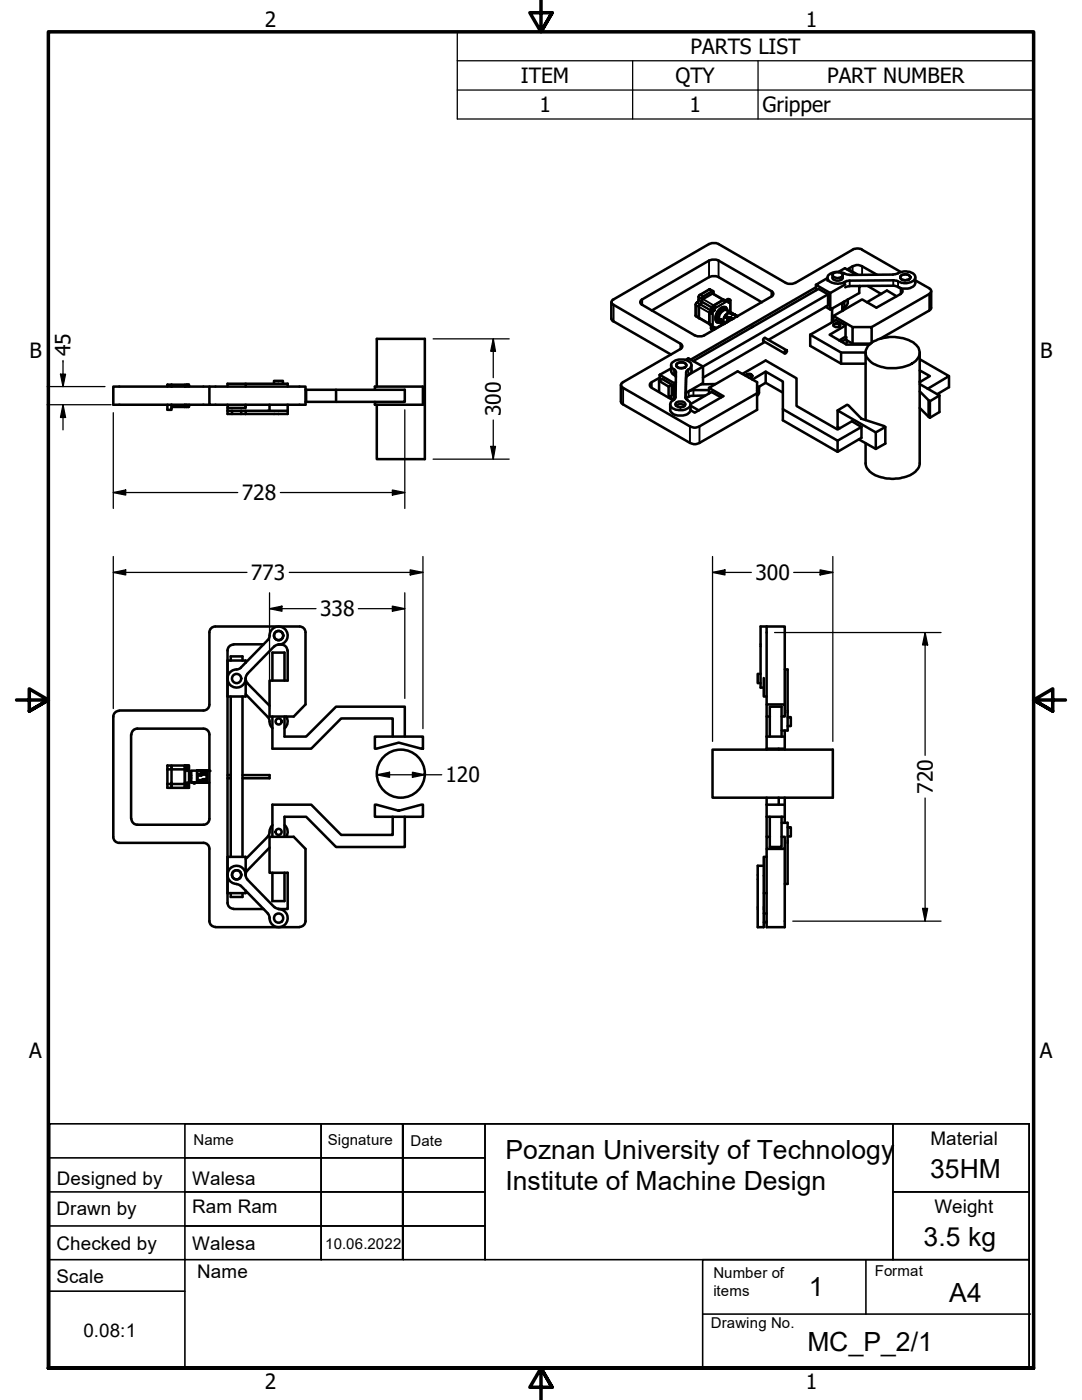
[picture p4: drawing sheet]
<svg xmlns="http://www.w3.org/2000/svg" width="216mm" height="279mm" viewBox="0 0 216 279" stroke-linecap="round" stroke-linejoin="round" font-family="sans-serif">
<!-- layer: Visible (ANSI) -->
<g fill="none" stroke="#000" stroke-width=".51">
<path d="M127.9 59.9l13.6-7.9 .5-.2h.9l.5 .2 10.5 6.1a.57 .57 0 0 1 .4 .5 .57 .57 0 0 1-.4 .6l-13.9 7.9h-.8l-.6-.2-10.5-6.1a.54 .54 0 0 1-.2-.9zM142.3 58.1l-.8-.4-2.1 1.4v1l-.6 .5v2.5l.7 .4M142.4 58.7v-.5l-.3-.1-2 1.2-.1 1-.6 .7 .1 2.5M144.5 59.9l-.2-.1-2 1.2-.1 .5M144.5 59.9l-2.4-1.3-1.8 1.1-.3 .4M144.5 59.9l.2 .1M162.8 57.3l-24.9 14.5M162.8 56.8v1.1M165.1 55.5l-2.3 1.3 2.9 1.7 3-1.7M165.1 55.4v.6M165.2 55a3.4 3.4 0 0 1 3.9-.2h9.1l.6-.1a2.94 2.94 0 0 1 3.8 .3 1.1 1.1 0 0 1-1.2 1.4 3.4 3.4 0 0 1-2.5-.4l-10 .1a2.81 2.81 0 0 1-3.6-.2l-.2-.3zM165.2 58.7l-27.9 16.2"/>
<path d="M166.1 54.9v.5a1.22 1.22 0 0 0 2 .2v-.7M166.2 54.7a1.21 1.21 0 0 1 1.9 .2 1.16 1.16 0 0 1-2 0zM167.3 54.3l1.3-.8 2.2 1.3M169 53.8l1.1-.7a1.91 1.91 0 0 1 1.9 0l2.9 1.7M169.2 59.8v.6a1.78 1.78 0 0 1-1 1.1l-.1 .5v-1.3v-.2l.4-.3M169.5 54h.2l1.4 .8M171.4 57.1v1.4l-5.7 3.3v-3.3M171.6 57.1l-.2 .2M173.2 57.1l2.6 1.6M178.9 59.1l-1.9-1.1-4 2.3M179.2 57.3l.5 .2a.62 .62 0 0 1 .4 .6 .62 .62 0 0 1-.4 .6l-4.8 2.7-2.9-1.6-5.7 3.3M179.2 57.3l-1-.3-8.7 .1-.8 .2"/>
<path d="M179.7 55.1a1.26 1.26 0 0 1 2 .2 1.18 1.18 0 0 1-1.8 .5l-.3-.4zM179.8 54.3l-7.8-4.5a1.91 1.91 0 0 0-1.9 0l-11.4 6.7-.6 .1h-.8l-13.9-7.9-.5-.2h-.9l-.5 .2-19.1 11.1a.55 .55 0 0 0-.4 .5 .55 .55 0 0 0 .4 .5l13.4 7.8a.57 .57 0 0 1 .3 .5 .57 .57 0 0 1-.3 .6l-11.5 6.6a.59 .59 0 0 0-.4 .5 .59 .59 0 0 0 .4 .6l13.4 7.7a1.91 1.91 0 0 0 1.9 0l11.5-6.6M179.8 55l.1-.1a1.27 1.27 0 0 1 1.8 .5 1.16 1.16 0 0 1-2.1-.1zM182.6 55.9l2.8 1.6a.62 .62 0 0 1 .4 .6 .62 .62 0 0 1-.4 .6l-11.5 6.6M182.6 55.3v1.2a1.81 1.81 0 0 1-2.3 1.1l-1.1-.3M185.8 58.1v3.4l-.1 .3-10.1 5.8M33.4 76.8v.4M33.5 76.8h.7v.3M37.3 76.8v.4M37.3 76.8h.1M37.3 76.8h-.4v.4v-.4h-2.7v.4M37.3 76.8h.4"/>
<path d="M37.6 76.8h.1M37.7 76.8v.4M41.8 77.2h19.2v3.6h-19.2zM41.8 77.2h-19.2v3.6h19.2M45.4 77.2v-.6h12v.6M49 76.6v.6M54.7 76.6v-.6h1.8v.6M61 77.8h19.8v2.4h-19.8M61.1 77.8v2.4M67.1 77.8v2.4M74.8 77.8v-.6h9.6v3.6h-9.6v-.6M75.2 77.2v-9.6h9.6v24h-9.6v-10.8"/>
<path d="M122 60.3v3.3l.2 .5 11.7 6.6M123.9 76.8v3.3l.2 .5 13.6 7.8a1.91 1.91 0 0 0 1.9 0l11.5-6.6v-5.5l-3.9-2.2-5.7 3.3 2.8 1.7-5.7 3.3-.8-.5M131.5 76l.6-.4 1.9 1.2v2.1l-.6 .4v-2.1M131.5 76l1.9 1.2M131.5 76v2.2M131.6 75.4l-1.6 .9a.62 .62 0 0 0-.3 .5 .62 .62 0 0 0 .3 .6l4.3 2.5M131.6 74.8l2.9 1.7M131.6 74.8v1.1M133.9 72.9v1.1a1.16 1.16 0 0 0 .8 1l.2 .2M133.9 73.5l-2.3 1.3M134 76.8l-.6 .4M134.2 72.3a3 3 0 0 1 3.7 .2 1.12 1.12 0 0 1-.8 1.4l-.2 .4-.1 5 .2 .4a1.33 1.33 0 0 1 .8 1.1 2.59 2.59 0 0 1-3.5 .7 1.03 1.03 0 0 1-.5-1 1.03 1.03 0 0 1 .8-.9l.2-.3 .1-5.1-.2-.3a.98 .98 0 0 1-.5-1.6z"/>
<path d="M134.5 76.5v3.3l-1-.6M134.9 76.3l-.4 .2M135 72.6h.1a1.19 1.19 0 0 1 1.9 .3 1.19 1.19 0 0 1-2.1 0zM135.1 72.5l.3-.1a1.09 1.09 0 0 1 1.6 .6 1.27 1.27 0 0 1-2.1 0zM136.8 71.8l.6-.3 2.9 1.7v3.3l-3.5 1.9M138 72.9v1.1a1.93 1.93 0 0 1-1 1.2l-.2 4.2 1.1-.4 2.8-.1M139.5 63.5l2.1 1.2M141.5 77.9h-3.3l-.7 .2M141.5 77.4v1.1M141.6 64.7l.3 .2M141.9 61.9l-.4 .5 .1 2.3M142.6 61.8l-.2 .3"/>
<path d="M142.6 65.3l-.2 .3M142.7 61.2l-.8 .5v.9M142.7 76.6l-2.8 .1M143.6 64.2l.9 .4zM143.7 64.2l-.3 .1h-.4M143.7 64.2l.8 .4M143.8 63.8h.2l-.1 .1h-.2zM143.8 64l.1 .1M143.9 79.3l-1.9-1.1-4.2 2.4M144.3 64.5l.1 .1M144.3 64.6l-1.9 1.2-.5-.3v-.7M144.3 64.2l.2 .4"/>
<path d="M144.3 64.2l.1 .3M144.3 64.2l.5 .3M144.4 64.5l.1 .1M144.4 64.5l.2 .1M144.6 60.1l.6-.4 .5 .2v2.4M144.6 63.2l.6 .4M144.7 61.3l.3 .6M144.7 63l-.1 .2M144.7 63l.7 .4M144.8 61.3a1.59 1.59 0 0 0-1.9 1.3l-.2 1.2 .4 .5M144.8 61.8a.86 .86 0 0 0-1.4 .2l-.2 .4a1.09 1.09 0 0 0 .2 1.7h.2M145 61.9a1.61 1.61 0 0 0-1.6 2l.3 .3"/>
<path d="M145 61.9l1.6 .9M145.4 63.4l-.4 .9 .2-.7M145.4 63.4l-.2 .2M145.5 62.4l-.8 .6M145.5 62.4l.7 .4M145.5 60.1l-.1 .3M145.6 63.6l.4 .2M145.7 62.4a1.52 1.52 0 0 0-1.1 .8M145.7 62.4h-.2M145.7 62.4l.7 .3M145.8 63.3l-.5 .8 .3-.5M145.8 63.3l-.2 .3"/>
<path d="M145.8 63.3l.5 .3M146.2 62.8h.4M146.4 62.7l.2 .1M146.4 62.7l-.2 .1M146.6 62.9h.2M146.6 62.9h.1M146.6 62.9l.5 .3M146.6 62.8l.5 .3-.4-.2M146.7 62.9l.4 .2-.3-.2M146.7 62.9h.1M146.8 62.9l-.9-.5a1.56 1.56 0 0 0-1.6 1.7l.2 .5M148.1 74.6l4.7-2.7 6.1 3.6v5.5l8.2 4.7 2.9-1.6 1.9 1.1"/>
<path d="M150.1 75.1v-.1a.91 .91 0 0 0-1.3 0 .75 .75 0 0 1 .7-.4 .75 .75 0 0 1 .6 .5l-.2 .2-.4 .1M150.1 75.8l2.7-1.6 3.4 1.9v5.6l10.9 6.2 4.8-2.7M150.3 65.2l-.4 .2M151.1 77.4l1.7-1 3.4 2M151.4 77.2v1.3l-.3 .5M151.4 77.2l-.1 .5-.2 .2M152 60.3l-8.6-5-.5-.2h-.9l-.5 .2-11.5 6.7M152.6 68.3l-12.3 7.1M152.8 74.2v2.2M153.4 67.8l11.8-6.8v-2.3l-1.9-1-25 14.4M156.7 69.9h.2a.32 .32 0 0 1 0 .4 .32 .32 0 0 1-.4 .1zM157 69.9l-4.5-2.5a.43 .43 0 0 0-.2 .7l4.3 2.4"/>
<path d="M161.7 66.8l5.1-2.9 1.9 1.1v2.2l-1.3 .7M161.7 66.8v2.2l6.1 3.6h4.9M161.7 66.8l6.1 3.6h4.9v13.4M164.7 61.2l1 .6M166.1 61.7l-.1 2.6M166.3 65a.85 .85 0 0 1 1.3 0M166.3 64.8a.82 .82 0 0 1 1.3 .2 .71 .71 0 0 1-.7 .3 .71 .71 0 0 1-.6-.5zM166.3 63.1l3.8 2.2M166.3 63.1v1M167.8 70.4v2.2M168.7 65l-3.2 1.8 3.4 2h4.6M168.9 67.3l-.2 .5-.9 .3"/>
<path d="M168.9 67.9l1.2 .7M169 67.9v.4l-.2 .4M170.1 68.6h3.6M173.4 68.9a7.7 7.7 0 0 1 7.2-1.3 3.7 3.7 0 0 1 2.8 2.2 2.68 2.68 0 0 1-2.1 3.1 7.8 7.8 0 0 1-7.8-.9 2.01 2.01 0 0 1-.1-3.1zM173.9 68.4v-3.1h-3.8v3.3M183.5 78.1l2 2 2-1.2M183.5 71.7l5.9 3.4-4.3 2.5M183.5 73.9l2 1.2-2 1.2M183.5 70.4v22.1a3.5 3.5 0 0 1-3.1 2.7 7.8 7.8 0 0 1-6.9-1.1l-.5-.7-.3-.8v-4.1M183.5 76.6l4 2.3M183.5 76.1l.1 .1M185.3 79.9v3.3"/>
<path d="M187.5 78.9v3.3l-2 1.2-2-2M189.4 75.1v2.2l-2.4 1.4M33.4 81.8h.1M33.4 80.8v.9M34.2 81.2h2.7v-.4v.4h.8M34.2 80.8v1h-.7M37.3 80.8v.4M37.7 81.2h-.1M37.7 80.8v.4M45.4 82h12M45.4 80.8v.6h3.6v-.6M45.4 81.4v1.2h.9"/>
<path d="M46.3 82v.6h1.8v-.6M48.1 82.6h.9M49 82v.6M53.8 80.8v1.2M57.4 80.8v1.8h-8.4M133.7 80.7v1.1a1.81 1.81 0 0 0 2.3 1.1 1.63 1.63 0 0 0 1.8-1.1v-1.1M134.9 81a1.4 1.4 0 0 1 1.8 0M134.9 80.3l.5-.2a1.03 1.03 0 0 1 1.4 .7 1.19 1.19 0 0 1-2.1-.2zM137.8 81l1.6 .9M156.2 81.7v2.2l10.9 6.3 4.8-2.8v-2.2M167.1 81.9l1.9-1.1 2.9 2.8 4.8 1.6-1.9 1.1zM167.1 81.9v3.3l.5 .3"/>
<path d="M167.1 87.9v2.3M174.8 86.3v3.3M176.7 85.2v3.3l-1.9 1.1-3.4-1.9M185.5 80.1v3.3M41.8 126.2v14.4M43 125a1.17 1.17 0 0 0-1.2 1.2M43 125h16.8a1.17 1.17 0 0 1 1.2 1.2M45.4 129.8v50.4M45.4 131.8h3.6v.5M46 131.8v-.8h2.4v.8M46 139v32M46.6 128.7a1.17 1.17 0 0 0-1.2 1.1"/>
<path d="M46.6 128.6h6M47.2 133.6a1.83 1.83 0 0 0-1.8 2 1.83 1.83 0 0 0 2.1 1.6 1.83 1.83 0 0 0 1.6-2.1l.3-.6M48.1 133.2l-.9 .4M48.4 139v32M49 138.6l4.5 4.5 .3 .9a1.81 1.81 0 0 0 .6 1.3M49 135.3v3.7h-3.6M49 135.5l.4 .8M49.3 136.3l4.5 4.5M53.8 126.9l-.3 .8-5.4 5.5M53.8 126.9a1.81 1.81 0 0 1 1.8-1.9 1.81 1.81 0 0 1 1.8 1.8 1.81 1.81 0 0 1-1.8 1.9M54.4 135.8v-5.6h2.4v5.6M54.7 129l-5.4 5.5"/>
<path d="M55.6 128.6h.6M55.6 128.7l-.8 .3M56.2 128.7a1.17 1.17 0 0 1 1.1 1.1M61 126.2v14.4l-2.4 2.4h-4.8v-7.2h3.6v-6M151.8 134.5h-.6v1.8h.6M152.4 135.3v3.7h.6M153 125h3.6v15.6M153 125h-1.2v12.2h.6M153 125v15.6M156.6 133.6h.6v12.2h-1.2M23.8 141.9a1.17 1.17 0 0 0-1.2 1.1v24a1.18 1.18 0 0 0 1.2 1.2h16.8M23.8 141.8h16.8"/>
<path d="M26.2 146.6v16.8M33.4 156.4v.1M33.4 152.8v3.7M33.4 156.5v.7M33.4 152.8h.1M33.4 153.5v.1M33.5 152.8h.7v.7h-.7M34.2 152.8h2.7v.7h-2.7zM34.2 153.5v3h-.7M34.2 156.5v.7h-.7M36.9 152.8h.7M36.9 152.8v.7h.4"/>
<path d="M37.3 157.2h.1M37.3 156.5h-.4v-3v3h-2.7v.7h2.7v-.7v.7h.8M37.3 152.8v1.1M37.3 156.1v1.1M37.7 157.2h-.1M37.7 152.8v4.4M37.7 153.8h.1M37.7 156.2h.1M37.8 156.2h.1M37.8 153.9v2.2M37.8 155.3h.4M37.8 154.7h.4"/>
<path d="M38.6 156.2h.3M38.6 156.2l.1 .1 .2-.1h1.3M38.7 156.2v.1h.2l-.1-.1M39.4 153.8h-1.2v2.4h.4M39.4 154.5h.8h-.8v1.2h.8v.5v-.5h-.8v.2h.8h-.8zM39.4 153.8l.8 .1zM39.4 153.8h.8v.9h-.8h.8v-.9h-.8h1.9v2.4h-1.1M40.4 153.8v.8h.9v.9M40.4 153.8h-1.1v2.4h1.1M40.4 153.8h.9M40.4 153.8v.8h.9v-.3h-.9h.9v1.4h-.9h.9v-.2M40.4 156.2h.9"/>
<path d="M40.4 153.8l1.3 .1 .1-.2v.2M40.4 156.2h1.4M40.6 145.4h-13.2a1.17 1.17 0 0 0-1.2 1.2M40.6 145.4a1.17 1.17 0 0 1 1.2 1.2v16.8M41.3 155.5h-.9v.7M41.8 140.6a1.17 1.17 0 0 1-1.2 1.2M45.4 154.7h.6M45.4 155.3h.6M48.4 154.7h5.4v.6h-5.4M54.4 143v6.4h7.7l6-6h10.3v3.6M56.8 143v4h4.3l6-6h13.7v6M57.1 143a1.81 1.81 0 0 1-.3 2.3"/>
<path d="M74.8 147h9.6v2.4l-4.8-1.2-4.8 1.2zM142.2 149.6h24v9.6h-24zM153 143v6.6M153 159.2v7.8M153 147h3.6M153 149.4h3.6M153.6 143h-.6v-2.4h3.6v2.4h-.6M153.6 147v-6h2.4v6M155.4 149.4v.2M155.4 159.2v1.4M156.6 145.8v3.8M156.6 159.2v5"/>
<path d="M157.2 143.1h.6v1.8h-.6M26.2 163.4a1.17 1.17 0 0 0 1.2 1.2h13.2M40.6 168.2a1.17 1.17 0 0 1 1.2 1.2v14.4a1.18 1.18 0 0 0 1.2 1.2M41.8 163.4a1.17 1.17 0 0 1-1.2 1.2M45.4 171h3.6v3.8M46 178.2v.8h2.4v-.8M47.2 176.4a1.83 1.83 0 0 1-1.8-2 1.83 1.83 0 0 1 2.1-1.6 1.83 1.83 0 0 1 1.6 2.1l.3 .6 5.3 5.5M47.2 176.5l.9 .3M48.1 176.8l5.4 5.5 .3 .6a1.83 1.83 0 0 0 1.5 2.2 1.83 1.83 0 0 0 2.1-1.7 1.83 1.83 0 0 0-1.8-2M49 177.7v.5h-3.6M49.4 173.7l-.4 .8M53.5 166.9l-4.5 4.5"/>
<path d="M53.8 169.2l-4.5 4.5M54.4 174.2v5.6h2.4v-5.6M54.4 164.7a3.2 3.2 0 0 0-.8 2l-.1 .2M56.8 164.7a1.81 1.81 0 0 1 .3 2.3M74.8 160.6l4.8 1.2 4.8-1.2v2.4h-9.6zM78.4 163v3.6h-10.3l-6-6h-7.7v6.4M80.8 163v6h-13.7l-6-6h-4.3v4M152.4 178.2h.6M153 171h-.6v14h-1.2v-12.2h1.2M153 169.4v15.6h3.6v-15.6M153 163h3.6M153 160.6h3.6"/>
<path d="M153.6 167h-.6v2.4h3.6v-2.4h-.6M153.6 163v6h2.4v-6M156 164.2h1.2v12.2h-.6M157.2 165.1h.6v1.8h-.6M43 185h16.8M45.4 180.2a1.17 1.17 0 0 0 1.2 1.2M46.6 181.4h6M54.8 181l.8 .4M55.6 181.4h1.8v-7.2h-3.6v-7.2h4.8l2.4 2.4v14.4a1.18 1.18 0 0 1-1.2 1.2M152.4 182.3h.6M152.4 184.1h.6"/>
<circle cx="143.9" cy="63.9" r=".15"/>
<circle cx="47.2" cy="135.4" r=".92"/>
<circle cx="55.6" cy="126.8" r=".92"/>
<circle cx="55.6" cy="144" r=".6"/>
<circle cx="80" cy="154.4" r="4.8"/>
<circle cx="47.2" cy="174.6" r=".92"/>
<circle cx="55.6" cy="166" r=".6"/>
<circle cx="55.6" cy="183.2" r=".92"/>
</g>
<g fill="#000">
<circle cx="38.6" cy="156.2" r=".25"/>
<circle cx="38.9" cy="156.2" r=".25"/>
<circle cx="39.4" cy="153.8" r=".25"/>
<circle cx="40.4" cy="156.2" r=".25"/>
<circle cx="40.4" cy="153.8" r=".25"/>
<circle cx="41.3" cy="156.2" r=".25"/>
<circle cx="41.3" cy="153.8" r=".25"/>
<circle cx="41.8" cy="153.9" r=".25"/>
</g>
<!-- layer: Visible Narrow (ANSI) -->
<g fill="none" stroke="#000" stroke-width=".38">
<path d="M128.1 59.8v1M139.4 59.9h.1M139.4 59.9l-.3 .4M139.4 59.9l2.7 1.6M139.6 58.9h.1M139.7 58.9l-.3 .3M139.7 58.9l.6 .3M140 59.6l-.6-.3v.6M140.3 59.7l2.4 1.5-.6 .3 .3 .2M141.5 57.8h.2M141.5 52v3.3M142.1 58.6l2.5 1.5 .7-.4"/>
<path d="M142.1 58.1l-.6-.3-1.8 1.1M143.4 52v3.3M145.2 59.7h.1M145.3 59.7h.1M145.3 59.7l.2 .1M145.5 59.9l.2 .1M145.5 59.8h.2M145.5 59.8v.1M145.5 59.9l-3.1 1.8M145.5 59.8l-3.1 1.9M145.7 59.9v2.4M153.9 58.1v1.1"/>
<path d="M168.6 56.3v.5M169.5 56v1.1M170.1 53.1v1.1M172 53.1v1.7M178.2 55.9v1.1M179.2 56.2v1.1M179.7 57.5v1.2M185.4 58.7v3.3M122.4 60.8v3.3M124.3 77.4v3.3M130 76.3v1.1M134.5 73.7v1.1"/>
<path d="M135.8 68.6v1.1M136.9 74.3v1.1M137.4 73.7v1.2M137.4 78.1v1.1M138.4 77.9v1.1M138.8 63l.1 .1M138.8 60.8l3.1 1.8v-.8M138.8 63l3.1 1.8v.7l.3 .2M138.8 60.8v2.2M139.1 60.4l-.3 .4M139.1 60.4l2.8 1.6M139.1 60.4l.1-.1 2.7 1.6"/>
<path d="M140 60.1l2.2 1.3M141.9 65.5l.1 .2M141.9 61.8h.1M141.9 61.8l.3 .2M142 61.5l-.1 .3M142.2 65.7v.1M142.2 65.7h.1M142.2 62h.1M142.2 62v3.7M142.4 61.7l-.2 .3M142.4 61.7h.1M142.4 65.3h.2v.1l-.2 .2z"/>
<path d="M142.6 61.8v.2l-.2 .1M142.6 65.3l-.2 .3M143.8 64.3l-.3 .1-.4-.1M144.3 64.6l-1.9 1.2-.2-.1M144.3 64.6h.1M144.7 61.7a1.55 1.55 0 0 0-1.4 2.2l.1 .2M144.8 61.3l.4 .7M144.8 61.8a1.19 1.19 0 0 0-1.5 1 .9 .9 0 0 0 .2 1.3M145.2 62a.83 .83 0 0 0-.6-.8 .83 .83 0 0 0-.9 .4 2.24 2.24 0 0 0-.8 2.7l.5 .2 .5-.2M145.4 60.2l.2-.1-.1 .3h-.1zM145.5 60.1v.2l-.1 .1M168.1 60.7v1.1"/>
<path d="M168.5 60.1v1.2M137.7 85.1v3.3M139.6 85.1v3.3"/>
<circle cx="142.5" cy="62" r=".17"/>
</g>
<g fill="#000">
<circle cx="136.8" cy="79.3" r=".19"/>
<circle cx="139.1" cy="60.4" r=".19"/>
<circle cx="142.4" cy="65.8" r=".19"/>
</g>
<!-- layer: Symbol (ANSI) -->
<path d="M91.2 12.1v-5.7h115v5.7M91.2 12.1h115v5.9M91.2 12.1v11.6h115v-5.7M91.2 18h115M126.2 12.1v11.6M151.3 12.1v11.6" fill="none" stroke="#000" stroke-width=".25"/>
<!-- layer: Border (ANSI) -->
<path d="M107.9 0v6.4l-2.2-3.9h4.5l-2.3 3.9 2.3-3.9M3.3 139.7h6.4l-3.9-2.2v4.4l3.9-2.2-3.9 2.2M212.6 139.7h-6.4l3.9-2.2v4.4l-3.9-2.2 3.9 2.2M9.7 273v-266.6h196.5v266.6h-196.5h196.5M110.2 276.9l-2.3-3.9 2.3 3.9h-4.5l2.2-3.9v6.4" fill="none" stroke="#000" stroke-width=".7"/>
<!-- layer: Borders -->
<g fill="none" stroke="#000" stroke-width=".32">
<path d="M9.9 224.3h195.5v48.8h-195.5zM9.9 231.1h27M9.9 237.9h27M36.9 224.3h27.2v6.8h-27.2zM36.9 231.1h27.2v6.8h-27.2zM36.9 237.9h27.2v6.8h-27.2zM64.1 224.3h16.2v6.8h-16.2zM64.1 231.1h16.2v6.8h-16.2zM64.1 237.9h16.2v6.8h-16.2zM80.5 224.3h16.3v6.8h-16.3zM80.5 231.1h16.3v6.8h-16.3zM80.5 237.9h16.3v6.8h-16.3z"/>
<path d="M96.8 224.3h81.4v27.1h-81.4zM178.2 224.3h27.2v13.6h-27.2zM178.2 237.9h27.2v13.5h-27.2zM9.9 244.7h27M9.9 251.4h27M9.9 257.7h27M36.9 244.7h27.2v6.7h-27.2zM36.9 251.4v21.7M64.1 244.7h16.2v6.7h-16.2zM80.5 244.7h16.3v6.7h-16.3zM140.2 251.4h65.2v21.7h-65.2zM172.8 251.4v10.9"/>
<path d="M140.2 262.3h65.4"/>
</g>
<!-- layer: Dimension (ANSI) -->
<g fill="none" stroke="#000" stroke-width=".25">
<path d="M9.4 77.2h11.6M12.1 74.7h1l-.5 2.5zM12.6 71.9v5.3M86.4 67.6h15.2M98.4 67.6l.5 2.5h-1zM98.4 67.6v7.8M9.4 80.8h12.8M12.6 80.8l.5 2.5h-1zM12.6 80.8v5M22.6 98.3l2.5-.5v1zM22.6 82.4v19.1M22.6 98.3h24.8"/>
<path d="M55.9 98.3h24.9M78.3 97.8l2.5 .5-2.5 .5zM80.8 81.8v19.7M86.4 91.6h15.2M97.9 89.1h1l-.5 2.5zM98.4 83.8v7.8M22.6 114.2l2.5-.5v1zM22.6 114.2h26.7M22.6 111.1v30.3M53.8 118.3v23.1M57.7 114.2h26.7M80.8 118.3v21.1"/>
<path d="M81.9 113.7l2.5 .5-2.5 .5zM84.4 111.1v34.3M142.2 114.2l2.5-.5v1zM142.2 114.2h7.7M142.2 111.1v36.9M158.4 114.2h7.8M163.6 113.7l2.6 .5-2.6 .5zM166.2 111.1v36.9M53.8 121.5l2.5-.5v1zM53.8 121.5h9.3M71.5 121.5h9.3M78.3 121l2.5 .5-2.5 .5z"/>
<path d="M154.6 126.2h33.2M184.6 126.2l.5 2.5h-1zM184.6 126.2v24.5M75.2 154.6l2.5-.5v1zM75.2 154.6h12.9M82.3 154.1l2.5 .5-2.5 .5zM184.6 159.3v24.5M158.2 183.8h29.6M184.1 181.3h1l-.5 2.5z"/>
</g>
<g fill="#000">
<path d="M12.1 74.7h1l-.5 2.5z" fill-rule="evenodd"/>
<path d="M98.4 67.6l.5 2.5h-1z" fill-rule="evenodd"/>
<path d="M12.6 80.8l.5 2.5h-1z" fill-rule="evenodd"/>
<path d="M22.6 98.3l2.5-.5v1z" fill-rule="evenodd"/>
<path d="M78.3 97.8l2.5 .5-2.5 .5z" fill-rule="evenodd"/>
<path d="M97.9 89.1h1l-.5 2.5z" fill-rule="evenodd"/>
<path d="M22.6 114.2l2.5-.5v1z" fill-rule="evenodd"/>
<path d="M81.9 113.7l2.5 .5-2.5 .5z" fill-rule="evenodd"/>
<path d="M142.2 114.2l2.5-.5v1z" fill-rule="evenodd"/>
<path d="M163.6 113.7l2.6 .5-2.6 .5z" fill-rule="evenodd"/>
<path d="M53.8 121.5l2.5-.5v1z" fill-rule="evenodd"/>
<path d="M78.3 121l2.5 .5-2.5 .5z" fill-rule="evenodd"/>
<path d="M184.6 126.2l.5 2.5h-1z" fill-rule="evenodd"/>
<path d="M75.2 154.6l2.5-.5v1z" fill-rule="evenodd"/>
<path d="M82.3 154.1l2.5 .5-2.5 .5z" fill-rule="evenodd"/>
<path d="M184.1 181.3h1l-.5 2.5z" fill-rule="evenodd"/>
</g>
<g font-size="5.3">
<text x="100.8" y="231.3">Poznan University of Technology</text>
<text x="100.8" y="237.6">Institute of Machine Design</text>
<text x="185.6" y="235">35HM</text>
<text x="184.3" y="248.7">3.5 kg</text>
<text x="161.4" y="258.7">1</text>
<text x="189.4" y="259.8">A4</text>
<text x="161.1" y="269.6">MC_P_2/1</text>
</g>
<g font-size="4.2">
<text x="52.8" y="5.3">2</text>
<text x="160.8" y="5.3">1</text>
<text x="137.8" y="10.8">PARTS LIST</text>
<text x="103.9" y="16.6">ITEM</text>
<text x="134.8" y="16.6">QTY</text>
<text x="165" y="16.6">PART NUMBER</text>
<text x="107.6" y="22.4">1</text>
<text x="137.6" y="22.4">1</text>
<text x="152.1" y="22.4">Gripper</text>
<text x="5.9" y="71.4">B</text>
<text x="14.1" y="71.1" transform="rotate(-90 14.1 71.1)">45</text>
<text x="207.6" y="71.4">B</text>
<text x="99.9" y="83.1" transform="rotate(-90 99.9 83.1)">300</text>
<text x="48.3" y="99.8">728</text>
<text x="50" y="115.8">773</text>
<text x="150.7" y="115.8">300</text>
<text x="63.9" y="123">338</text>
<text x="88.9" y="156.1">120</text>
<text x="186.1" y="158.4" transform="rotate(-90 186.1 158.4)">720</text>
<text x="5.8" y="211.1">A</text>
<text x="207.5" y="211.1">A</text>
<text x="52.8" y="277.1">2</text>
<text x="160.8" y="277.1">1</text>
</g>
<g font-size="3.7">
<text x="185.7" y="228.6">Material</text>
<text x="11.4" y="236.4">Designed by</text>
<text x="38.4" y="236.5">Walesa</text>
<text x="11.3" y="242.4">Drawn by</text>
<text x="38.4" y="242.1">Ram Ram</text>
<text x="186.4" y="242.1">Weight</text>
<text x="11.3" y="249.4">Checked by</text>
<text x="38.4" y="249.4">Walesa</text>
<text x="11.3" y="256">Scale</text>
<text x="39.4" y="255">Name</text>
<text x="16.6" y="266.8">0.08:1</text>
</g>
<g font-size="3">
<text x="38.6" y="228.5">Name</text>
<text x="65.4" y="228.5">Signature</text>
<text x="81.9" y="228.7">Date</text>
<text x="64.9" y="249.2">10.06.2022</text>
<text x="142.4" y="255">Number of</text>
<text x="174.6" y="254.6">Format</text>
<text x="142.4" y="258.6">items</text>
<text x="141.9" y="265">Drawing No.</text>
</g>
</svg>
